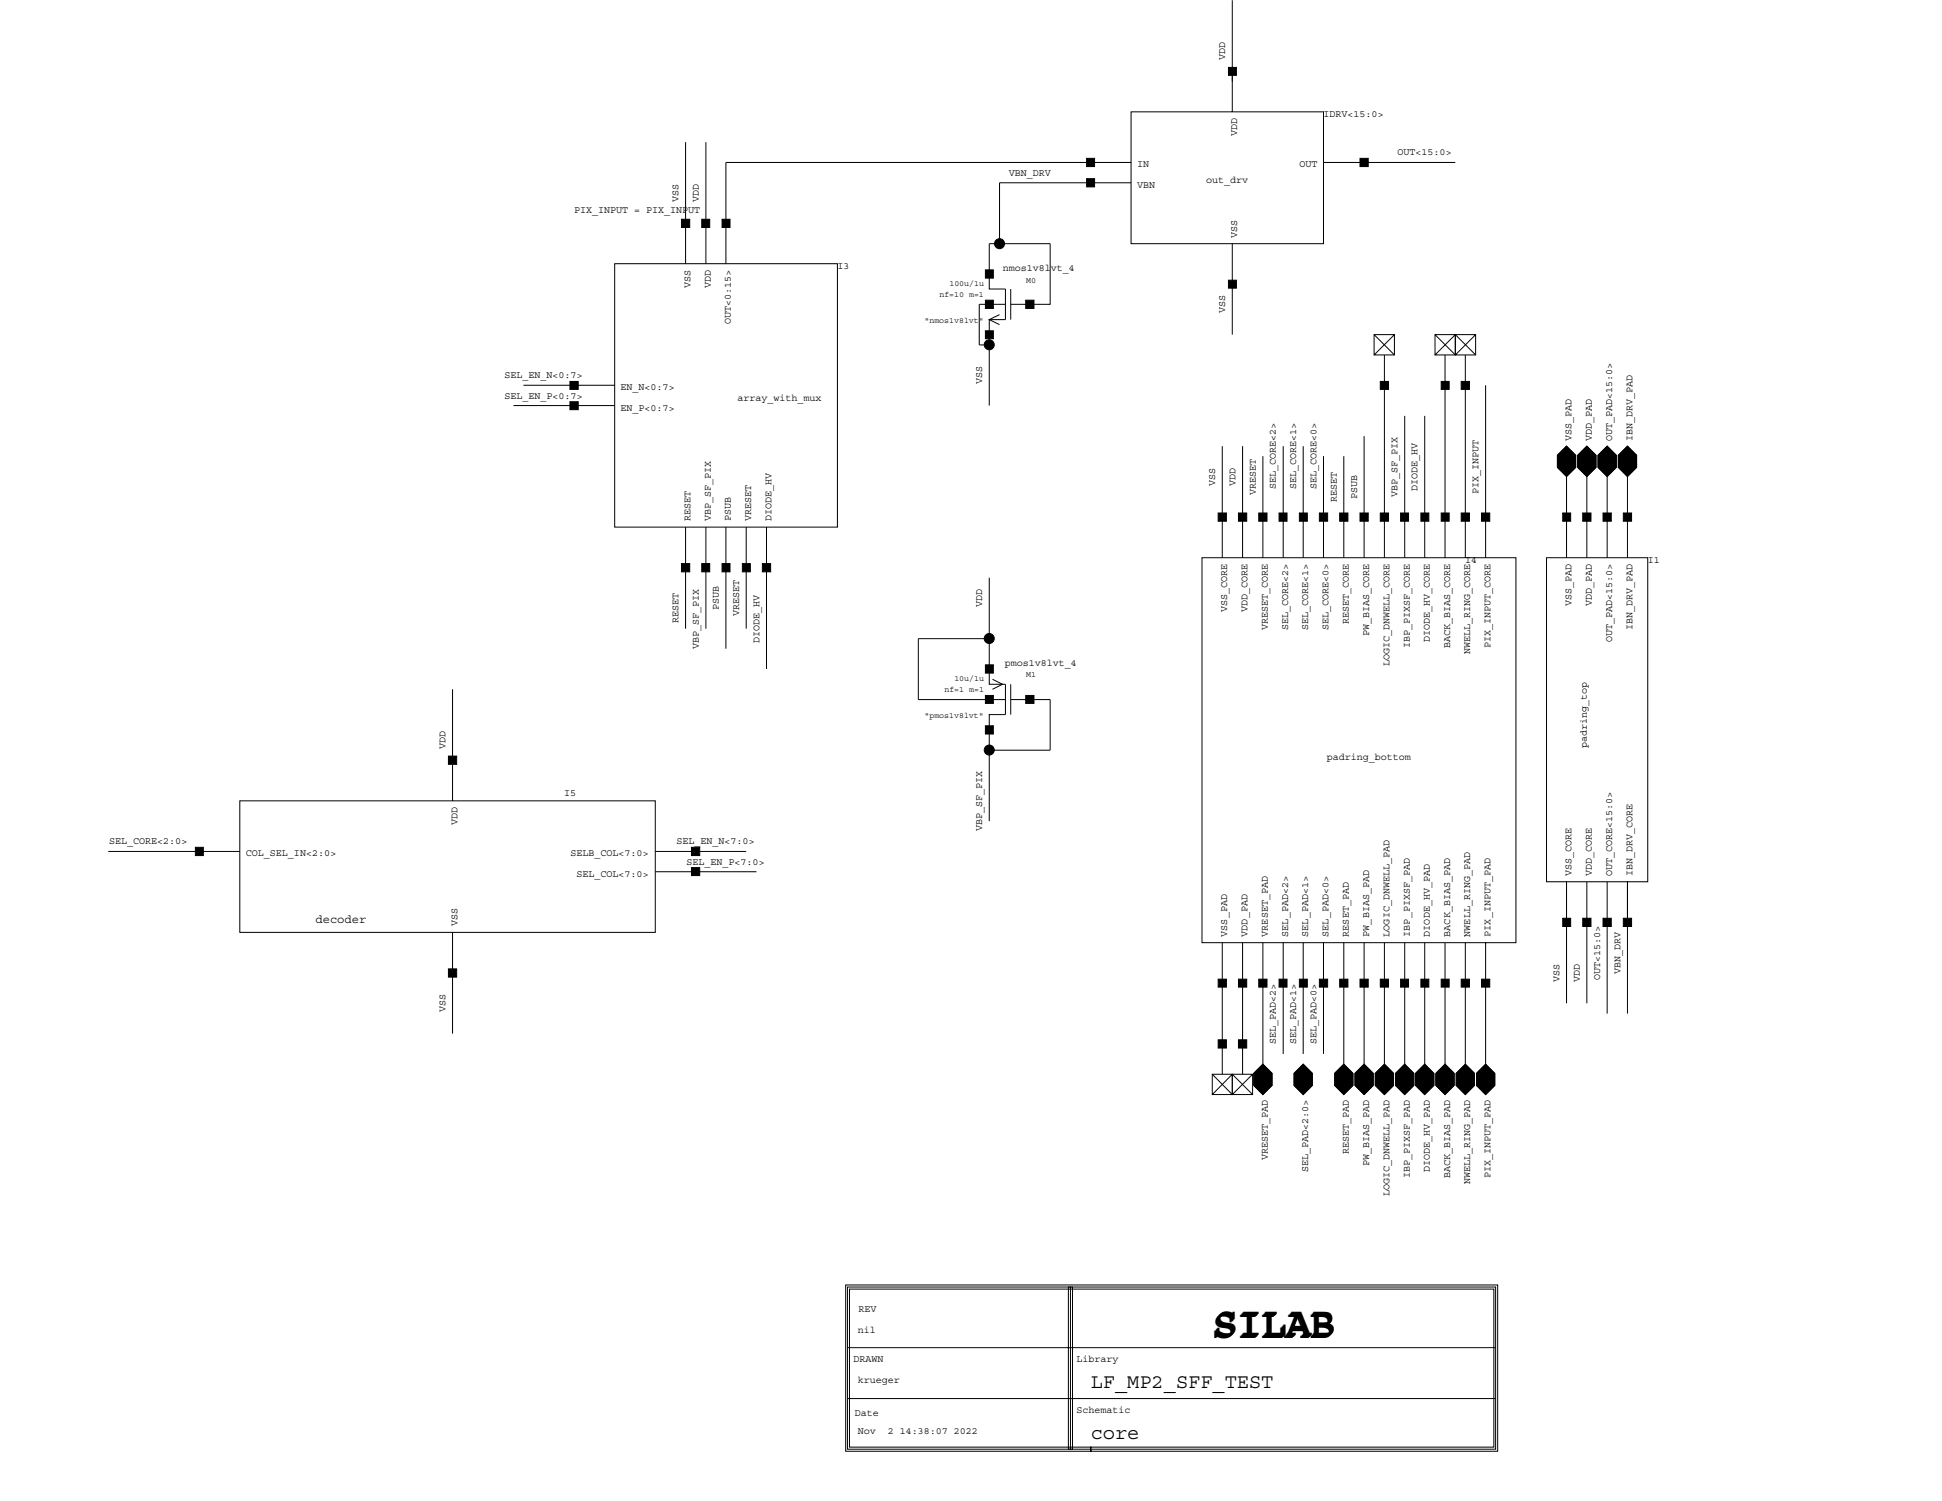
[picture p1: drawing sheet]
<svg xmlns="http://www.w3.org/2000/svg" width="279mm" height="216mm" viewBox="0 0 279 216" stroke-linecap="round" stroke-linejoin="round" font-family="sans-serif">
<g fill="none" stroke="#000" stroke-width=".14">
<path d="M162.7 16.1h27.7v19h-27.7zM177.3 0v16.1M88.4 37.9h32.1v37.9h-32.1zM98.6 20.4v17.5M101.6 20.4v17.5M143.8 35.1h7.3v8.7h-5.7M162.7 26.3h-18.9v8.8h-1.5v6.5h2.4v4.4h-2.4v12.3M162.7 23.4h-58.3v14.5M177.3 35.1v13M190.4 23.4h19M88.4 55.4h-13.1M88.4 58.3h-14.5"/>
<path d="M143.8 45.3l-1.5 .7 1.5 .7M144.7 43.8h-3.8v5.8h1.4M145.4 41.6v4.4M197.7 48.1h2.9v3h-2.9zM197.7 48.1l2.9 3M199.2 51.1v29.1M200.6 48.1l-2.9 3M202.1 59.8v20.4M205 59.8v20.4M206.5 48.1h2.9v3h-2.9zM206.5 51.1l2.9-3 2.9 3M206.5 48.1l2.9 3 2.9-3"/>
<path d="M207.9 51.1v29.1M209.4 48.1h2.9v3h-2.9zM210.8 51.1v29.1M213.7 55.4v24.8M98.6 75.8v14.6M101.6 75.8v14.6M104.4 75.8v17.5M107.4 75.8v14.6M110.3 75.8v20.4M175.9 64.2v16M178.8 64.2v16M181.7 65.6v14.6"/>
<path d="M184.6 64.2v16M187.5 64.2v16M190.4 65.6v14.6M193.3 65.6v14.6M196.3 62.7v17.5M224.1 65.5l1.3-1.3 1.3 1.3v1.7l-1.3 1.3-1.3-1.3zM225.4 67.1v13.1M227 65.5l1.3-1.3 1.3 1.3v1.7l-1.3 1.3-1.3-1.3zM228.3 65.6v14.6M229.9 65.5l1.3-1.3 1.3 1.3v1.7l-1.3 1.3-1.3-1.3zM231.2 65.6v14.6M232.8 65.5l1.3-1.3 1.4 1.3v1.7l-1.4 1.3-1.3-1.3z"/>
<path d="M234.1 65.6v14.6M65.1 99.1v16.1M142.3 83.1v15.3h2.4v4.4h-2.4v15.3M142.3 91.9h-10.2v8.7h12.6M142.8 97.7l1.4 .7-1.4 .7M145.4 98.4v4.4M172.9 80.2h45.2v55.4h-45.2zM222.5 80.2h14.6v46.6h-14.6zM34.5 115.2h59.8v18.9h-59.8zM145.4 100.6h5.7v7.3h-8.8M15.6 122.5h18.9M65.1 134.1v14.6"/>
<path d="M94.3 122.5h13.1M94.3 125.4h14.5M175.9 135.6v18.9M178.8 135.6v18.9M181.7 135.6v21.8M184.6 135.6v16M187.5 135.6v16M190.4 135.6v16M193.3 135.6v18.9M196.3 135.6v17.5M199.2 135.6v17.5M202.1 135.6v20.4"/>
<path d="M205 135.6v18.9M207.9 135.6v20.4M210.8 135.6v20.4M213.7 135.6v20.4M225.4 126.8v17.5M228.3 126.8v17.5M231.2 126.8v19M234.1 126.8v19M174.4 154.5l2.9 2.9 2.9-2.9M174.4 154.5h2.9v2.9h-2.9zM174.4 157.4l2.9-2.9 2.9 2.9M177.3 154.5h2.9v2.9h-2.9z"/>
<path d="M180.4 154.4l1.3-1.3 1.3 1.3v1.7l-1.3 1.3-1.3-1.3zM186.2 154.4l1.3-1.3 1.3 1.3v1.7l-1.3 1.3-1.3-1.3zM192 154.4l1.3-1.3 1.3 1.3v1.7l-1.3 1.3-1.3-1.3zM194.9 154.4l1.4-1.3 1.3 1.3v1.7l-1.3 1.3-1.4-1.3zM197.9 154.4l1.3-1.3 1.3 1.3v1.7l-1.3 1.3-1.3-1.3zM200.8 154.4l1.3-1.3 1.3 1.3v1.7l-1.3 1.3-1.3-1.3zM203.7 154.4l1.3-1.3 1.3 1.3v1.7l-1.3 1.3-1.3-1.3zM206.6 154.4l1.3-1.3 1.3 1.3v1.7l-1.3 1.3-1.3-1.3zM209.5 154.4l1.3-1.3 1.3 1.3v1.7l-1.3 1.3-1.3-1.3zM212.4 154.4l1.3-1.3 1.4 1.3v1.7l-1.4 1.3-1.3-1.3zM121.7 184.8h93.8v23.9h-58.6v-.5h58v-22.8h-92.7v22.8h34.7v.5h-35.2zM121.9 185.1h93.3v23.3h-93.3z"/>
<path d="M121.9 193.8h93.3M153.7 185.1h.6v23.3h-.6zM154 185.1v23.3M121.9 201.2h93.3"/>
</g>
<g fill="#000" stroke="#000" stroke-width=".14">
<path d="M176.7 9.7h1.2v1.1h-1.2zM98 31.5h1.2v1.2h-1.2zM101 31.5h1.1v1.2h-1.1zM103.9 31.5h1.1v1.2h-1.1zM141.8 38.8h1.1v1.2h-1.1zM156.3 22.8h1.2v1.2h-1.2zM156.3 25.7h1.2v1.2h-1.2zM195.7 22.8h1.1v1.2h-1.1zM82 54.9h1.2v1.1h-1.2zM82 57.8h1.2v1.1h-1.2zM141.8 43.2h1.1v1.2h-1.1zM141.8 47.6h1.1v1.1h-1.1z"/>
<path d="M147.6 43.2h1.2v1.2h-1.2zM176.7 40.3h1.2v1.1h-1.2zM198.6 54.9h1.2v1.1h-1.2zM207.3 54.9h1.2v1.1h-1.2zM210.2 54.9h1.2v1.1h-1.2zM175.3 73.8h1.1v1.2h-1.1zM178.2 73.8h1.2v1.2h-1.2zM181.1 73.8h1.2v1.2h-1.2zM184 73.8h1.2v1.2h-1.2zM186.9 73.8h1.2v1.2h-1.2zM189.8 73.8h1.2v1.2h-1.2zM192.7 73.8h1.2v1.2h-1.2z"/>
<path d="M195.7 73.8h1.1v1.2h-1.1zM198.6 73.8h1.2v1.2h-1.2zM201.5 73.8h1.1v1.2h-1.1zM204.4 73.8h1.2v1.2h-1.2zM207.3 73.8h1.2v1.2h-1.2zM210.2 73.8h1.2v1.2h-1.2zM213.1 73.8h1.2v1.2h-1.2zM224.8 73.8h1.2v1.2h-1.2zM224.1 65.5l1.3-1.3 1.3 1.3v1.7l-1.3 1.3-1.3-1.3zM227.7 73.8h1.2v1.2h-1.2zM227 65.5l1.3-1.3 1.3 1.3v1.7l-1.3 1.3-1.3-1.3zM230.6 73.8h1.2v1.2h-1.2z"/>
<path d="M229.9 65.5l1.3-1.3 1.3 1.3v1.7l-1.3 1.3-1.3-1.3zM233.6 73.8h1.1v1.2h-1.1zM232.8 65.5l1.3-1.3 1.4 1.3v1.7l-1.4 1.3-1.3-1.3zM98 81.1h1.2v1.2h-1.2zM101 81.1h1.1v1.2h-1.1zM103.9 81.1h1.1v1.2h-1.1zM106.8 81.1h1.1v1.2h-1.1zM109.7 81.1h1.2v1.2h-1.2zM141.8 95.6h1.1v1.2h-1.1zM64.5 108.8h1.2v1.1h-1.2zM141.8 104.4h1.1v1.2h-1.1zM141.8 100h1.1v1.2h-1.1z"/>
<path d="M147.6 100h1.2v1.2h-1.2zM28.1 121.9h1.2v1.2h-1.2zM64.5 139.4h1.2v1.1h-1.2zM99.5 121.9h1.2v1.2h-1.2zM99.5 124.8h1.2v1.1h-1.2zM224.8 132.1h1.2v1.2h-1.2zM227.7 132.1h1.2v1.2h-1.2zM230.6 132.1h1.2v1.2h-1.2zM233.6 132.1h1.1v1.2h-1.1zM175.3 149.6h1.1v1.1h-1.1zM175.3 140.8h1.1v1.2h-1.1zM178.2 149.6h1.2v1.1h-1.2z"/>
<path d="M178.2 140.8h1.2v1.2h-1.2zM181.1 140.8h1.2v1.2h-1.2zM181.7 153.1l1.3 1.3v1.7l-1.3 1.3-1.3-1.3v-1.7zM184 140.8h1.2v1.2h-1.2zM186.9 140.8h1.2v1.2h-1.2zM187.5 153.1l1.3 1.3v1.7l-1.3 1.3-1.3-1.3v-1.7zM189.8 140.8h1.2v1.2h-1.2zM192.7 140.8h1.2v1.2h-1.2zM193.3 153.1l1.3 1.3v1.7l-1.3 1.3-1.3-1.3v-1.7zM195.7 140.8h1.1v1.2h-1.1zM196.3 153.1l1.3 1.3v1.7l-1.3 1.3-1.4-1.3v-1.7zM198.6 140.8h1.2v1.2h-1.2z"/>
<path d="M199.2 153.1l1.3 1.3v1.7l-1.3 1.3-1.3-1.3v-1.7zM201.5 140.8h1.1v1.2h-1.1zM202.1 153.1l1.3 1.3v1.7l-1.3 1.3-1.3-1.3v-1.7zM204.4 140.8h1.2v1.2h-1.2zM205 153.1l1.3 1.3v1.7l-1.3 1.3-1.3-1.3v-1.7zM207.3 140.8h1.2v1.2h-1.2zM207.9 153.1l1.3 1.3v1.7l-1.3 1.3-1.3-1.3v-1.7zM210.2 140.8h1.2v1.2h-1.2zM210.8 153.1l1.3 1.3v1.7l-1.3 1.3-1.3-1.3v-1.7zM213.1 140.8h1.2v1.2h-1.2zM213.7 153.1l1.4 1.3v1.7l-1.4 1.3-1.3-1.3v-1.7z"/>
<circle cx="143.8" cy="35.1" r=".72"/>
<circle cx="142.3" cy="49.6" r=".72"/>
<circle cx="142.3" cy="91.8" r=".72"/>
<circle cx="142.3" cy="107.9" r=".72"/>
</g>
<g font-size="5.8">
<text x="174.7" y="192">SILAB</text>
<text x="174.3" y="192.4">SILAB</text>
</g>
<g font-size="2.9">
<text x="156.9" y="199.7">LF_MP2_SFF_TEST</text>
<text x="156.9" y="207">core</text>
</g>
<text font-size="1.7" x="45.4" y="132.8">decoder</text>
<g font-size="1.4">
<text x="176.3" y="8.7" transform="rotate(-90 176.3 8.7)">VDD</text>
<text x="190.4" y="16.8">IDRV&lt;15:0&gt;</text>
<text x="178" y="19.6" transform="rotate(-90 178 19.6)">VDD</text>
<text x="201.1" y="22.4">OUT&lt;15:0&gt;</text>
<text x="97.6" y="29" transform="rotate(-90 97.6 29)">VSS</text>
<text x="100.5" y="29" transform="rotate(-90 100.5 29)">VDD</text>
<text x="145.1" y="25.3">VBN_DRV</text>
<text x="163.6" y="24.1">IN</text>
<text x="163.6" y="27">VBN</text>
<text x="173.5" y="26.3">out_drv</text>
<text x="187" y="24.1">OUT</text>
<text x="82.6" y="30.6">PIX_INPUT = PIX_INPUT</text>
<text x="178" y="34.2" transform="rotate(-90 178 34.2)">VSS</text>
<text x="99.4" y="41.4" transform="rotate(-90 99.4 41.4)">VSS</text>
<text x="102.3" y="41.4" transform="rotate(-90 102.3 41.4)">VDD</text>
<text x="120.5" y="38.7">I3</text>
<text x="144.3" y="39">nmos1v8lvt_4</text>
<text x="105.2" y="46.6" transform="rotate(-90 105.2 46.6)">OUT&lt;0:15&gt;</text>
<text x="176.3" y="45.1" transform="rotate(-90 176.3 45.1)">VSS</text>
<text x="72.6" y="57.3">SEL_EN_P&lt;0:7&gt;</text>
<text x="72.6" y="54.4">SEL_EN_N&lt;0:7&gt;</text>
<text x="89.3" y="56.1">EN_N&lt;0:7&gt;</text>
<text x="89.3" y="59.1">EN_P&lt;0:7&gt;</text>
<text x="106.1" y="57.6">array_with_mux</text>
<text x="141.3" y="55.3" transform="rotate(-90 141.3 55.3)">VSS</text>
<text x="226.1" y="63.5" transform="rotate(-90 226.1 63.5)">VSS_PAD</text>
<text x="229" y="63.5" transform="rotate(-90 229 63.5)">VDD_PAD</text>
<text x="231.9" y="63.5" transform="rotate(-90 231.9 63.5)">OUT_PAD&lt;15:0&gt;</text>
<text x="234.9" y="63.5" transform="rotate(-90 234.9 63.5)">IBN_DRV_PAD</text>
<text x="174.8" y="69.8" transform="rotate(-90 174.8 69.8)">VSS</text>
<text x="177.8" y="69.8" transform="rotate(-90 177.8 69.8)">VDD</text>
<text x="180.7" y="71.1" transform="rotate(-90 180.7 71.1)">VRESET</text>
<text x="183.6" y="70.4" transform="rotate(-90 183.6 70.4)">SEL_CORE&lt;2&gt;</text>
<text x="186.5" y="70.4" transform="rotate(-90 186.5 70.4)">SEL_CORE&lt;1&gt;</text>
<text x="189.4" y="70.4" transform="rotate(-90 189.4 70.4)">SEL_CORE&lt;0&gt;</text>
<text x="195.2" y="71.8" transform="rotate(-90 195.2 71.8)">PSUB</text>
<text x="201.1" y="71.4" transform="rotate(-90 201.1 71.4)">VBP_SF_PIX</text>
<text x="204" y="70.6" transform="rotate(-90 204 70.6)">DIODE_HV</text>
<text x="212.7" y="71" transform="rotate(-90 212.7 71)">PIX_INPUT</text>
<text x="99.4" y="75" transform="rotate(-90 99.4 75)">RESET</text>
<text x="102.3" y="75" transform="rotate(-90 102.3 75)">VBP_SF_PIX</text>
<text x="105.2" y="75" transform="rotate(-90 105.2 75)">PSUB</text>
<text x="108.1" y="75" transform="rotate(-90 108.1 75)">VRESET</text>
<text x="111" y="75" transform="rotate(-90 111 75)">DIODE_HV</text>
<text x="192.3" y="72.2" transform="rotate(-90 192.3 72.2)">RESET</text>
<text x="210.8" y="80.9">I4</text>
<text x="237.1" y="80.9">I1</text>
<text x="97.6" y="89.7" transform="rotate(-90 97.6 89.7)">RESET</text>
<text x="103.4" y="87.8" transform="rotate(-90 103.4 87.8)">PSUB</text>
<text x="106.3" y="88.6" transform="rotate(-90 106.3 88.6)">VRESET</text>
<text x="141.3" y="87.3" transform="rotate(-90 141.3 87.3)">VDD</text>
<text x="176.6" y="88" transform="rotate(-90 176.6 88)">VSS_CORE</text>
<text x="179.5" y="88" transform="rotate(-90 179.5 88)">VDD_CORE</text>
<text x="194.1" y="89.8" transform="rotate(-90 194.1 89.8)">RESET_CORE</text>
<text x="226.1" y="87.2" transform="rotate(-90 226.1 87.2)">VSS_PAD</text>
<text x="229" y="87.2" transform="rotate(-90 229 87.2)">VDD_PAD</text>
<text x="100.5" y="93.3" transform="rotate(-90 100.5 93.3)">VBP_SF_PIX</text>
<text x="109.3" y="92.4" transform="rotate(-90 109.3 92.4)">DIODE_HV</text>
<text x="144.6" y="95.8">pmos1v8lvt_4</text>
<text x="182.4" y="90.6" transform="rotate(-90 182.4 90.6)">VRESET_CORE</text>
<text x="185.3" y="90.6" transform="rotate(-90 185.3 90.6)">SEL_CORE&lt;2&gt;</text>
<text x="188.2" y="90.6" transform="rotate(-90 188.2 90.6)">SEL_CORE&lt;1&gt;</text>
<text x="191.1" y="90.6" transform="rotate(-90 191.1 90.6)">SEL_CORE&lt;0&gt;</text>
<text x="197" y="91.5" transform="rotate(-90 197 91.5)">PW_BIAS_CORE</text>
<text x="199.9" y="95.9" transform="rotate(-90 199.9 95.9)">LOGIC_DNWELL_CORE</text>
<text x="202.8" y="93.2" transform="rotate(-90 202.8 93.2)">IBP_PIXSF_CORE</text>
<text x="205.7" y="92.4" transform="rotate(-90 205.7 92.4)">DIODE_HV_CORE</text>
<text x="208.6" y="93.2" transform="rotate(-90 208.6 93.2)">BACK_BIAS_CORE</text>
<text x="211.5" y="94.1" transform="rotate(-90 211.5 94.1)">NWELL_RING_CORE</text>
<text x="214.5" y="93.2" transform="rotate(-90 214.5 93.2)">PIX_INPUT_CORE</text>
<text x="231.9" y="92.4" transform="rotate(-90 231.9 92.4)">OUT_PAD&lt;15:0&gt;</text>
<text x="234.9" y="90.6" transform="rotate(-90 234.9 90.6)">IBN_DRV_PAD</text>
<text x="64.1" y="107.7" transform="rotate(-90 64.1 107.7)">VDD</text>
<text x="228.3" y="107.6" transform="rotate(-90 228.3 107.6)">padring_top</text>
<text x="190.9" y="109.3">padring_bottom</text>
<text x="65.8" y="118.6" transform="rotate(-90 65.8 118.6)">VDD</text>
<text x="81.2" y="114.4">I5</text>
<text x="141.3" y="119.5" transform="rotate(-90 141.3 119.5)">VBP_SF_PIX</text>
<text x="15.7" y="121.5">SEL_CORE&lt;2:0&gt;</text>
<text x="35.4" y="123.2">COL_SEL_IN&lt;2:0&gt;</text>
<text x="82.1" y="123.2">SELB_COL&lt;7:0&gt;</text>
<text x="97.3" y="121.5">SEL_EN_N&lt;7:0&gt;</text>
<text x="98.8" y="124.4">SEL_EN_P&lt;7:0&gt;</text>
<text x="226.1" y="125.9" transform="rotate(-90 226.1 125.9)">VSS_CORE</text>
<text x="229" y="125.9" transform="rotate(-90 229 125.9)">VDD_CORE</text>
<text x="231.9" y="125.9" transform="rotate(-90 231.9 125.9)">OUT_CORE&lt;15:0&gt;</text>
<text x="234.9" y="125.9" transform="rotate(-90 234.9 125.9)">IBN_DRV_CORE</text>
<text x="83" y="126.1">SEL_COL&lt;7:0&gt;</text>
<text x="65.8" y="133.3" transform="rotate(-90 65.8 133.3)">VSS</text>
<text x="176.6" y="134.7" transform="rotate(-90 176.6 134.7)">VSS_PAD</text>
<text x="179.5" y="134.7" transform="rotate(-90 179.5 134.7)">VDD_PAD</text>
<text x="182.4" y="134.7" transform="rotate(-90 182.4 134.7)">VRESET_PAD</text>
<text x="185.3" y="134.7" transform="rotate(-90 185.3 134.7)">SEL_PAD&lt;2&gt;</text>
<text x="188.2" y="134.7" transform="rotate(-90 188.2 134.7)">SEL_PAD&lt;1&gt;</text>
<text x="191.1" y="134.7" transform="rotate(-90 191.1 134.7)">SEL_PAD&lt;0&gt;</text>
<text x="194.1" y="134.7" transform="rotate(-90 194.1 134.7)">RESET_PAD</text>
<text x="197" y="134.7" transform="rotate(-90 197 134.7)">PW_BIAS_PAD</text>
<text x="199.9" y="134.7" transform="rotate(-90 199.9 134.7)">LOGIC_DNWELL_PAD</text>
<text x="202.8" y="134.7" transform="rotate(-90 202.8 134.7)">IBP_PIXSF_PAD</text>
<text x="205.7" y="134.7" transform="rotate(-90 205.7 134.7)">DIODE_HV_PAD</text>
<text x="208.6" y="134.7" transform="rotate(-90 208.6 134.7)">BACK_BIAS_PAD</text>
<text x="211.5" y="134.7" transform="rotate(-90 211.5 134.7)">NWELL_RING_PAD</text>
<text x="214.5" y="134.7" transform="rotate(-90 214.5 134.7)">PIX_INPUT_PAD</text>
<text x="224.4" y="141.3" transform="rotate(-90 224.4 141.3)">VSS</text>
<text x="227.3" y="141.3" transform="rotate(-90 227.3 141.3)">VDD</text>
<text x="230.2" y="140.9" transform="rotate(-90 230.2 140.9)">OUT&lt;15:0&gt;</text>
<text x="233.1" y="140.1" transform="rotate(-90 233.1 140.1)">VBN_DRV</text>
<text x="64.1" y="145.6" transform="rotate(-90 64.1 145.6)">VSS</text>
<text x="183.6" y="150.1" transform="rotate(-90 183.6 150.1)">SEL_PAD&lt;2&gt;</text>
<text x="186.5" y="150.1" transform="rotate(-90 186.5 150.1)">SEL_PAD&lt;1&gt;</text>
<text x="189.4" y="150.1" transform="rotate(-90 189.4 150.1)">SEL_PAD&lt;0&gt;</text>
<text x="182.4" y="166.9" transform="rotate(-90 182.4 166.9)">VRESET_PAD</text>
<text x="194.1" y="166" transform="rotate(-90 194.1 166)">RESET_PAD</text>
<text x="197" y="167.7" transform="rotate(-90 197 167.7)">PW_BIAS_PAD</text>
<text x="188.2" y="168.6" transform="rotate(-90 188.2 168.6)">SEL_PAD&lt;2:0&gt;</text>
<text x="199.9" y="172.1" transform="rotate(-90 199.9 172.1)">LOGIC_DNWELL_PAD</text>
<text x="202.8" y="169.5" transform="rotate(-90 202.8 169.5)">IBP_PIXSF_PAD</text>
<text x="205.7" y="168.6" transform="rotate(-90 205.7 168.6)">DIODE_HV_PAD</text>
<text x="208.6" y="169.5" transform="rotate(-90 208.6 169.5)">BACK_BIAS_PAD</text>
<text x="211.5" y="170.3" transform="rotate(-90 211.5 170.3)">NWELL_RING_PAD</text>
<text x="214.5" y="169.5" transform="rotate(-90 214.5 169.5)">PIX_INPUT_PAD</text>
<text x="123.4" y="191.7">nil</text>
<text x="123.5" y="188.8">REV</text>
<text x="122.8" y="195.9">DRAWN</text>
<text x="154.9" y="195.9">Library</text>
<text x="123" y="203.6">Date</text>
<text x="123.4" y="199">krueger</text>
<text x="154.9" y="203.2">Schematic</text>
<text x="123.4" y="206.2">Nov</text>
<text x="127.7" y="206.2">2 14:38:07 2022</text>
</g>
<g font-size="1.2">
<text x="136.6" y="41.1">100u/1u</text>
<text x="147.6" y="40.7">M0</text>
<text x="133" y="46.4">&quot;nmos1v8lvt&quot;</text>
<text x="135.2" y="42.8">nf=10 m=1</text>
<text x="135.9" y="99.6">nf=1 m=1</text>
<text x="137.3" y="98">10u/1u</text>
<text x="147.6" y="97.4">M1</text>
<text x="133" y="103.2">&quot;pmos1v8lvt&quot;</text>
</g>
</svg>
